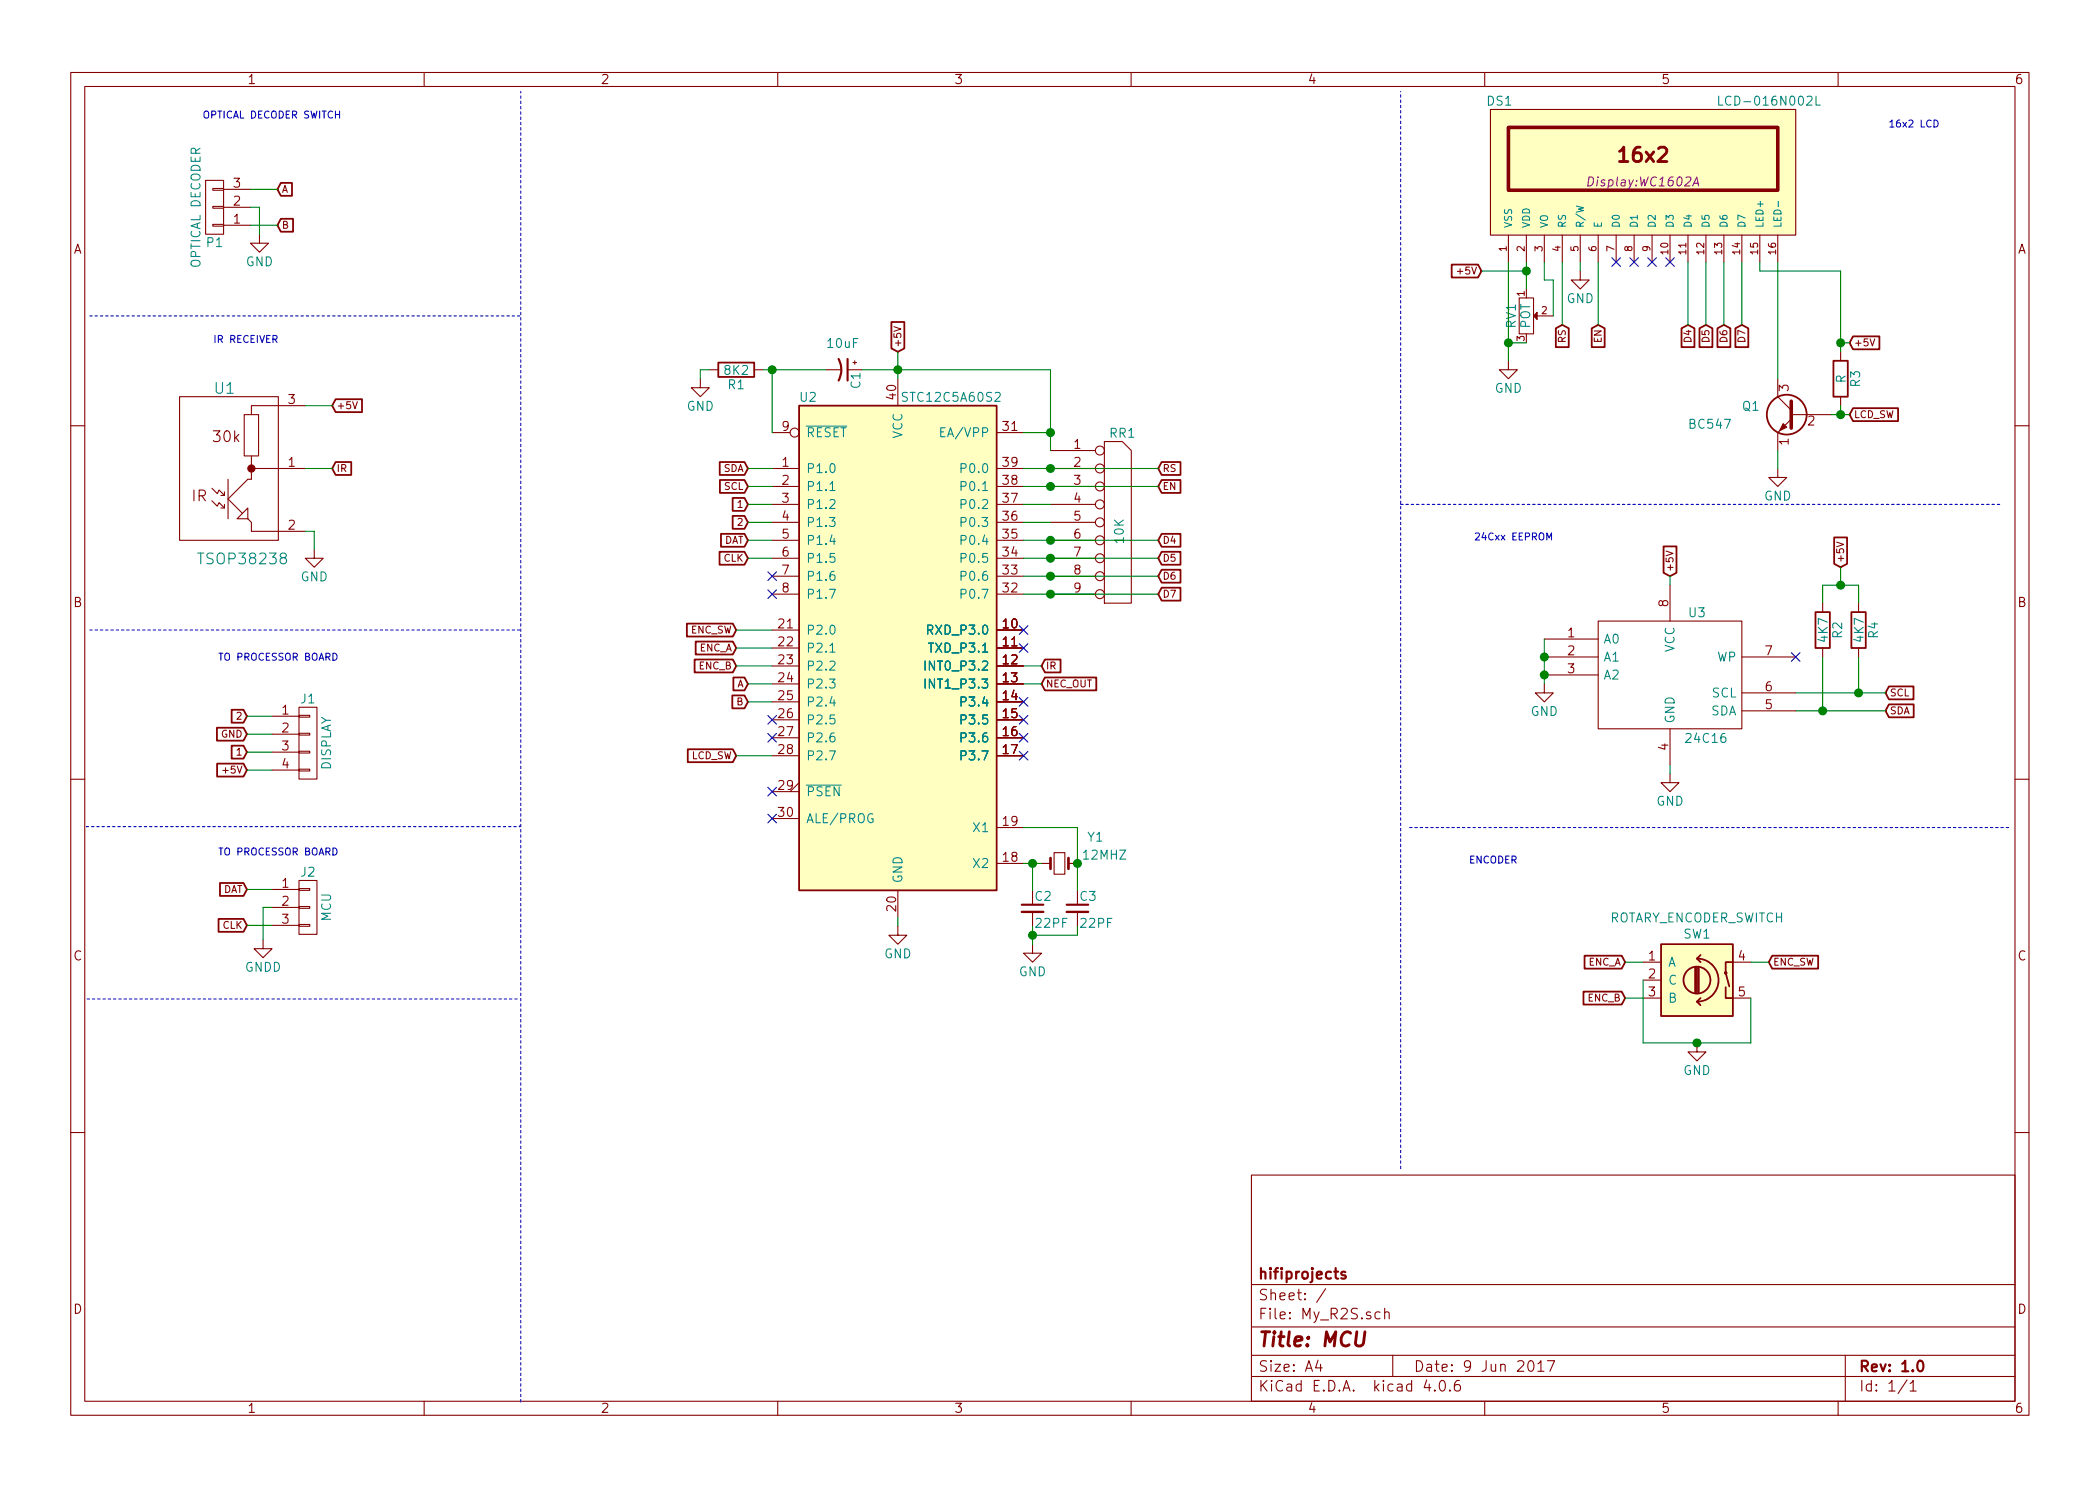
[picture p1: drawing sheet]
<svg xmlns="http://www.w3.org/2000/svg" width="297mm" height="210mm" viewBox="0 0 297 210" stroke-linecap="round" stroke-linejoin="round" font-family="sans-serif">
<g fill="none" stroke="#840000" stroke-width=".15">
<path d="M10 10.3h277v189.9h-277zM12 12.2h273v186.1h-273zM60 10.3v1.9M110 10.3v1.9M160 10.3v1.9M210 10.3v1.9M210.8 15.5h43.2v17.8h-43.2zM260 10.3v1.9M29.1 25.5h2.5v7.6h-2.5zM30.1 26.7h1.5v.2h-1.5zM30.1 29.2h1.5v.3h-1.5zM30.1 31.7h1.5v.3h-1.5z"/>
<path d="M31.6 31.9h3.8M31.6 29.3h3.8M31.6 26.8h3.8M36.7 33.1v1.3h1.3l-1.3 1.3-1.3-1.3h1.3M213.4 33.3v3.8M215.9 33.3v3.8M218.4 33.3v3.8M221 33.3v3.8M223.5 38.3v1.3h1.3l-1.3 1.3-1.3-1.3h1.3M223.5 33.3v3.8M226.1 33.3v3.8M228.6 33.3v3.8"/>
<path d="M231.1 33.3v3.8M233.7 33.3v3.8M236.2 33.3v3.8M238.8 33.3v3.8M241.3 33.3v3.8M243.8 33.3v3.8M246.4 33.3v3.8M248.9 33.3v3.8M251.5 33.3v3.8M25.4 56.1h14v20.3h-14zM34.5 58.7h2.1v5.8h-2.1zM43.2 57.4h-7.6v1.3"/>
<path d="M99.1 53.6v1.3h1.2l-1.2 1.2-1.3-1.2h1.3M100.3 52.3h1.3M106.7 52.3h1.2M116.8 52.3h2.1M119.9 52.3h2M120.6 51.3h.6M120.9 51v.6M127 53.6v3.8M213.4 51v1.3h1.2l-1.2 1.3-1.3-1.3h1.3M214.9 42.2h2v5h-2zM215.9 40.9v1.3M217.2 44.7h2.5"/>
<path d="M251.5 53.6v2.5l1.9 1.9M253.4 59.3l-1.9 1.9v2.5M253.4 58.7h5.7M260.3 49.8v1.2M260.3 56.1v1.3M10 60.2h2M30 70.9l.7 .7 .3-.5 .7 .8M30 69.1l.7 .7 .3-.5 .7 .8M31.7 71.4v.5h-.5M31.7 69.6v.5h-.5M32.3 67.8v5.6M33.5 73.4l1.6-1.5v1.5z"/>
<path d="M35.1 73.4l.5 .5v1.3h7.6M35.6 66.3h7.6M35.6 64.5v3.3h-.5l-2.8 2.8 2 2M44.4 77.7v1.3h1.3l-1.3 1.3-1.2-1.3h1.2M109.2 66.3h3.8M109.2 68.8h3.8M109.2 71.4h3.8M109.2 73.9h3.8M109.2 76.4h3.8M109.2 79h3.8M109.2 61.2h2.6M141 66.3h3.8"/>
<path d="M141 68.8h3.8M141 71.4h3.8M141 73.9h3.8M141 76.4h3.8M141 79h3.8M141 61.2h3.8M148.6 66.3h6.3M148.6 68.8h6.3M148.6 71.4h6.3M148.6 73.9h6.3M148.6 76.4h6.3M148.6 79h6.3"/>
<path d="M148.6 63.7h6.3M156.2 62.5h2.5l1.3 1.2v21.6h-3.8zM251.5 66.3v1.3h1.2l-1.2 1.2-1.3-1.2h1.3M285 60.2h2M109.2 81.5h3.8M109.2 84.1h3.8M109.2 89.1h3.8M109.2 91.7h3.8M109.2 94.2h3.8M109.2 96.8h3.8M109.2 99.3h3.8M141 81.5h3.8"/>
<path d="M141 84.1h3.8M141 89.1h3.8M141 91.7h3.8M141 94.2h3.8M141 96.8h3.8M141 99.3h3.8M148.6 81.5h6.3M148.6 84.1h6.3M218.4 96.8v1.2h1.3l-1.3 1.3-1.2-1.3h1.2M218.4 90.4h7.7M218.4 93h7.7M218.4 95.5h7.7"/>
<path d="M226.1 87.9h20.3v15.2h-20.3zM236.2 82.8v5.1M246.4 93h7.6M246.4 98h7.6M257.8 85.3v1.3M257.8 91.7v1.3M262.9 85.3v1.3M262.9 91.7v1.3M10 110.3h2M38.5 101.3h3.8M38.5 103.9h3.8M38.5 106.4h3.8"/>
<path d="M38.5 109h3.8M42.3 108.8h1.5v.3h-1.5zM42.3 106.3h1.5v.2h-1.5zM42.3 103.8h1.5v.2h-1.5zM42.3 101.2h1.5v.3h-1.5zM42.3 100.1h2.5v10.1h-2.5zM109.2 115.8h3.8M109.2 101.8h3.8M109.2 104.4h3.8M109.2 106.9h3.8M109.2 112h3.8M113 110.7l-1.2 1.3"/>
<path d="M141 101.8h3.8M141 104.4h3.8M141 106.9h3.8M141 117.1h3.8M236.2 109.5v1.2h1.3l-1.3 1.3-1.3-1.3h1.3M236.2 103.1v5.1M246.4 100.6h7.6M285 110.3h2M37.2 133v1.2h1.3l-1.3 1.3-1.3-1.3h1.3M38.5 125.9h3.8M38.5 128.4h3.8M38.5 130.9h3.8"/>
<path d="M42.3 130.8h1.5v.3h-1.5zM42.3 128.3h1.5v.2h-1.5zM42.3 125.7h1.5v.3h-1.5zM42.3 124.6h2.5v7.6h-2.5zM127 131.1v1.2h1.3l-1.3 1.3-1.3-1.3h1.3M127 126v3.8M141 122.2h3.8M146 133.6v1.3h1.3l-1.3 1.2-1.2-1.2h1.2M146 129v2.1M147.3 122.2h1.3M149.1 120.6h1.5v3.1h-1.5zM151.1 122.2h1.3"/>
<path d="M152.4 129v2.1M232.4 136.1h2.5M232.4 138.7h2.5M245.1 136.1h2.5M232.4 141.2h2.5M240 147.6v1.2h1.3l-1.3 1.3-1.2-1.3h1.2M245.1 141.2h2.5M10 160.2h2M177 166.3h108v32h-108zM285 160.2h2M60 198.3v1.9M110 198.3v1.9"/>
<path d="M160 198.3v1.9M177 194.8h108M177 191.8h108M177 187.8h108M177 181.8h108M186.4 192.5l-.3 1h.9M186.8 193v1M187.5 182.3l-1.3 2M195.2 185.7l-.4-.1-.3 .3 .1 .6 .2 .1 .4-.1M195.9 185.7a.38 .38 0 0 1 .6 .1v.8M195.9 185.1v1.5M197 191.8v3"/>
<path d="M201.8 195.2l-.4 1.1h1M202.9 196.7h.1l-.1 .1v-.1v.1M203.8 195.4a.34 .34 0 0 1 .6 .2 .77 .77 0 0 1-.5 1.2 .97 .97 0 0 1-.1-1.4zM205.1 196.7h.1l-.1 .1-.1-.1h.1v.1M206.4 195.3a.59 .59 0 0 0-.7 .7l.1 .7 .2 .1h.3l.2-.1 .1-.5-.2-.2-.4-.1-.3 .3M210 198.3v1.9M216.3 192.7a.35 .35 0 0 1 .3-.2 .35 .35 0 0 1 .3 .3 .77 .77 0 0 1-.4 1.2 .9 .9 0 0 1-.2-1.3zM217.5 193l.5-.5v1.5M217.5 194h.9M218.9 192.5h1l-.7 1.5M260 198.3v1.9M261 191.8v6.5"/>
<path d="M269.7 195.2l-1.2 2M270.2 195.8l.4-.5v1.5M270.2 196.8h.8"/>
<circle cx="112.4" cy="61.2" r=".63"/>
<circle cx="155.6" cy="68.8" r=".63"/>
<circle cx="155.6" cy="76.4" r=".63"/>
<circle cx="155.6" cy="79" r=".63"/>
<circle cx="155.6" cy="63.7" r=".63"/>
<circle cx="155.6" cy="66.3" r=".63"/>
<circle cx="155.6" cy="71.4" r=".63"/>
<circle cx="155.6" cy="73.9" r=".63"/>
<circle cx="155.6" cy="81.5" r=".63"/>
<circle cx="155.6" cy="84.1" r=".63"/>
</g>
<path d="M118.6 50.8a3.2 3.2 0 0 1 0 3M119.9 50.8v3M144.5 128h3.1M150.9 128h3M190.3 180a.37 .37 0 0 0-.6 .1v.1a.54 .54 0 0 0 .6 .3l.1 .1-.1 .2-.2 .1-.4-.1M271.3 192.7a.35 .35 0 0 1 .4-.2 .35 .35 0 0 1 .3 .3 .77 .77 0 0 1-.4 1.2 .9 .9 0 0 1-.3-1.3z" fill="none" stroke="#840000" stroke-width=".3"/>
<path d="M191.9 188.4l-.2 1.7 .1 .2 .3 .1a.67 .67 0 0 0 .8-.3l.2-1.7" fill="none" stroke="#840000" stroke-width=".41"/>
<g fill="#ffffc2" stroke="#ffffc2" stroke-width=".14">
<path d="M113 57.4h28v68.6h-28z"/>
<path d="M210.8 15.5h43.2v17.8h-43.2z"/>
<path d="M234.9 133.6h10.2v10.2h-10.2z"/>
</g>
<g fill="none" stroke="#840000" stroke-width=".25">
<path d="M39.7 25.9h1.6v1.8h-1.6l-.5-.9zM39.7 31h1.8v1.8h-1.8l-.5-.9zM205.3 37.4h3.8l.4 .9-.4 1h-3.8zM47.5 56.5h3.7v1.8h-3.7l-.5-.9zM101.6 51.3h5.1v2h-5.1zM113 57.4h28v68.6h-28zM126.1 45.6h1.8v3.7l-.9 .5-.9-.5zM220.1 46.5l.9-.5 .9 .5v2.6h-1.8zM225.1 46.5l1-.5 .9 .5v2.6h-1.9zM237.8 46.5l1-.5 .9 .5v2.6h-1.9zM240.4 46.5l.9-.5 .9 .5v2.6h-1.8zM242.9 46.5l.9-.5 1 .5v2.6h-1.9z"/>
<path d="M245.5 46.5l.9-.5 .9 .5v2.6h-1.8zM259.3 51h2.1v5.1h-2.1zM262.1 47.6h3.7v1.8h-3.7l-.5-.9zM262.1 57.8h6.4v1.8h-6.4l-.5-.9zM47.5 65.4h2.2v1.8h-2.2l-.5-.9zM101.8 78.1h3.5l.5 .9-.5 .9h-3.5zM101.8 65.4h3.5l.5 .9-.5 .9h-3.5zM101.8 67.9h3.5l.5 .9-.5 .9h-3.5zM102 75.5h3.3l.5 .9-.5 1h-3.3zM103.6 70.5h1.7l.5 .9-.5 .9h-1.7zM103.6 73h1.7l.5 .9-.5 .9h-1.7zM164.3 65.4h2.7v1.8h-2.7l-.5-.9z"/>
<path d="M164.3 67.9h2.7v1.8h-2.7l-.5-.9zM164.3 75.5h2.7v1.9h-2.7l-.5-1zM164.3 78.1h2.7v1.8h-2.7l-.5-.9zM235.3 77.3h1.8v3.7l-.9 .5-.9-.5zM259.4 76h1.9v3.8l-1 .5-.9-.5zM97.2 88.2h6.5l.4 .9-.4 1h-6.5zM98.2 93.3h5.5l.4 .9-.4 .9h-5.5zM98.4 90.8h5.3l.4 .9-.4 .9h-5.3zM103.6 98.4h1.7l.5 .9-.5 .9h-1.7zM103.7 95.9h1.6l.5 .9-.5 .9h-1.6zM147.8 93.3h2.2v1.8h-2.2l-.5-.9zM147.8 95.9h7.3v1.8h-7.3l-.5-.9z"/>
<path d="M164.3 80.6h2.7v1.8h-2.7l-.5-.9zM164.3 83.2h2.7v1.8h-2.7l-.5-.9zM256.8 86.6h2v5.1h-2zM261.9 86.6h2v5.1h-2zM267.2 99.7h3.5v1.8h-3.5l-.5-.9zM267.2 97.1h3.5v1.9h-3.5l-.5-1zM30.7 103h3.7l.5 .9-.5 .9h-3.7zM30.7 108h3.7l.5 1-.5 .9h-3.7zM32.8 100.4h1.6l.5 .9-.5 1h-1.6zM32.8 105.5h1.6l.5 .9-.5 .9h-1.6zM97.3 106h6.4l.4 .9-.4 .9h-6.4zM30.9 130h3.5l.5 .9-.5 .9h-3.5z"/>
<path d="M31.1 124.9h3.3l.5 1-.5 .9h-3.3zM224.1 135.2h5.3l.5 .9-.5 1h-5.3zM234.9 133.6h10.2v10.2h-10.2zM239.8 136.9v3.6M240 135.6a3 3 0 0 1 3.1 3.1 3 3 0 0 1-3.1 3M240 136.9v3.6M240 135.6l.5 .5M240.3 136.9v3.6M240.5 135.1l-.5 .5M244.1 139.7v1.5h1M245.1 136.1h-1v1.6l.5 1.9M250.7 135.2h6.5v1.9h-6.5l-.5-1z"/>
<path d="M224 140.3h5.4l.5 .9-.5 .9h-5.4zM240 141.7l.5 .5M240.5 141.2l-.5 .5"/>
<circle cx="252.7" cy="58.7" r="2.82"/>
<circle cx="240" cy="138.7" r="1.9"/>
<circle cx="244.1" cy="137.7" r=".13"/>
</g>
<path d="M243.1 13.6v1.3h.6M256.9 13.6v1.3h.6M251.5 28.5v.8M114 60.3h5.8M117.4 69.4h.7M117.4 92.3h.7M130.9 93.5v1.3M130.9 96.1v1.3M114 111.1h5" fill="none" stroke="#008484" stroke-width=".15"/>
<path d="M213.4 18h38.1v8.9h-38.1zM253.4 56.8v3.8" fill="none" stroke="#840000" stroke-width=".51"/>
<path d="M239.4 26.3l.6-1.3 .3 1.3M239.6 25.9h.6" fill="none" stroke="#840084" stroke-width=".15"/>
<g fill="#840000" stroke="#840000" stroke-width=".15">
<path d="M216.9 44.7l.5-.5v1z"/>
<path d="M252.2 59.9l.5 .5-1 .6z"/>
<circle cx="35.6" cy="66.3" r=".51"/>
</g>
<g fill="none" stroke="#000084" stroke-width=".15">
<path d="M228 36.5l1.2 1.2M229.2 36.5l-1.2 1.2M230.5 36.5l1.2 1.2M231.7 36.5l-1.2 1.2M233.1 36.5l1.2 1.2M234.3 36.5l-1.2 1.2M235.6 36.5l1.2 1.2M236.8 36.5l-1.2 1.2M108.6 83.5l1.2 1.2M108.6 80.9l1.2 1.2M109.8 83.5l-1.2 1.2M109.8 80.9l-1.2 1.2"/>
<path d="M144.2 98.7l1.2 1.2M144.2 91.1l1.2 1.2M144.2 88.5l1.2 1.3M145.4 98.7l-1.2 1.2M145.4 91.1l-1.2 1.2M145.4 88.5l-1.2 1.3M253.4 92.3l1.2 1.3M254.6 92.3l-1.2 1.3M108.6 111.4l1.2 1.2M108.6 115.2l1.2 1.2M108.6 101.2l1.2 1.3M108.6 103.8l1.2 1.2"/>
<path d="M109.8 111.4l-1.2 1.2M109.8 115.2l-1.2 1.2M109.8 101.2l-1.2 1.3M109.8 103.8l-1.2 1.2M144.2 101.2l1.2 1.3M144.2 103.8l1.2 1.2M144.2 106.3l1.2 1.2M145.4 101.2l-1.2 1.3M145.4 103.8l-1.2 1.2M145.4 106.3l-1.2 1.2"/>
</g>
<path d="M148.6 121.4v1.5M151.1 121.4v1.5" fill="none" stroke="#840000" stroke-width=".38"/>
<path d="M144.5 129h3.1M150.9 129h3" fill="none" stroke="#840000" stroke-width=".33"/>
<path d="M267.3 17.3l.3-.3v1M267.3 18h.6M208.7 75.5l.4-.1 .2 .3-.6 .7h.6" fill="none" stroke="#0000c2" stroke-width=".15"/>
<g fill="none" stroke="#008400" stroke-width=".15">
<path d="M35.4 31.9h3.8M35.4 26.8h3.8M35.4 29.3h1.3v3.8M209.5 38.3h6.4M213.4 37.1v13.9M215.9 37.1v3.8M218.4 37.1v2.5h1.3v5.1M221 37.1v8.9M223.5 37.1v1.2M226.1 37.1v8.9M238.8 37.1v8.9M241.3 37.1v8.9"/>
<path d="M243.8 37.1v8.9M246.4 37.1v8.9M248.9 37.1v1.2h11.4v11.5M251.5 37.1v16.5M43.2 57.4h3.8M100.3 52.3h-1.2v1.3M107.9 52.3h8.9M109.2 52.3v8.9M121.9 52.3h26.7v11.4M127 49.8v3.8M213.4 48.5h2.5M259.1 58.7h2.5"/>
<path d="M260.3 48.5h1.3M260.3 57.4v1.3M43.2 75.2h1.2v2.5M43.2 66.3h3.8M105.8 66.3h3.4M105.8 68.8h3.4M105.8 76.4h3.4M105.8 79h3.4M105.8 73.9h3.4M105.8 71.4h3.4M144.8 61.2h3.8M144.8 66.3h19"/>
<path d="M144.8 68.8h19M144.8 76.4h19M144.8 79h19M144.8 73.9h3.8M144.8 71.4h3.8M251.5 63.7v2.6M104.1 94.2h5.1M104.1 89.1h5.1M104.1 91.7h5.1M105.8 96.8h3.4M105.8 99.3h3.4M144.8 94.2h2.5"/>
<path d="M144.8 81.5h19M144.8 84.1h19M144.8 96.8h2.5M218.4 90.4v6.4M236.2 81.5v1.3M254 98h12.7M257.8 85.3v-2.5h5.1v2.5M257.8 93v7.6M260.3 80.3v2.5M262.9 93v5M34.9 101.3h3.6M34.9 103.9h3.6"/>
<path d="M34.9 106.4h3.6M34.9 109h3.6M104.1 106.9h5.1M144.8 117.1h7.6v8.9M236.2 108.2v1.3M254 100.6h12.7M34.9 125.9h3.6M34.9 130.9h3.6M38.5 128.4h-1.3v4.6M127 129.8v1.3M144.8 122.2h2.5M146 122.2v3.8"/>
<path d="M146 131.1v2.5M152.4 131.1v1.2h-6.4M229.9 136.1h2.5M232.4 138.7v8.9h15.2v-6.4M247.6 136.1h2.6M229.9 141.2h2.5"/>
</g>
<g fill="#008400" stroke="#008400" stroke-width=".25">
<circle cx="148.6" cy="61.2" r=".51"/>
<circle cx="127" cy="52.3" r=".51"/>
<circle cx="215.9" cy="38.3" r=".51"/>
<circle cx="213.4" cy="48.5" r=".51"/>
<circle cx="218.4" cy="93" r=".51"/>
<circle cx="218.4" cy="95.5" r=".51"/>
<circle cx="240" cy="147.6" r=".51"/>
<circle cx="146.1" cy="122.2" r=".51"/>
<circle cx="152.4" cy="122.2" r=".51"/>
<circle cx="146.1" cy="132.3" r=".51"/>
<circle cx="257.8" cy="100.6" r=".51"/>
<circle cx="262.9" cy="98" r=".51"/>
<circle cx="260.3" cy="82.8" r=".51"/>
<circle cx="109.2" cy="52.3" r=".51"/>
<circle cx="260.3" cy="58.7" r=".51"/>
<circle cx="260.3" cy="48.5" r=".51"/>
<circle cx="148.6" cy="84.1" r=".51"/>
<circle cx="148.6" cy="81.5" r=".51"/>
<circle cx="148.6" cy="79" r=".51"/>
<circle cx="148.6" cy="76.4" r=".51"/>
<circle cx="148.6" cy="68.8" r=".51"/>
<circle cx="148.6" cy="66.3" r=".51"/>
</g>
<path d="M12.7 44.7h61M198.1 71.4h85.1M12.7 89.1h61M12.2 117h61.3M73.5 117v-.2M199.4 117.1h85.1M12.3 141.3h61.1M198.1 165.3v-152.4M73.7 198.4v-185.5" fill="none" stroke="#0000c2" stroke-width=".15" stroke-dasharray=".3 .4"/>
<g font-size="2.8" fill="#840000">
<text x="229.3" y="23">16x2</text>
<text x="178" y="190.5">Title: MCU</text>
</g>
<g font-size="2.1" fill="#008484">
<text x="30.4" y="55.7">U1</text>
<text x="28.4" y="79.9">TSOP38238</text>
</g>
<g font-size="2.1" fill="#840000">
<text x="30.3" y="62.6">30k</text>
<text x="27.1" y="70.9">IR</text>
<text x="178" y="184">Sheet: /</text>
<text x="178" y="181">hifiprojects</text>
<text x="178" y="186.7">File: My_R2S.sch</text>
<text x="178" y="196.9">KiCad E.D.A. kicad 4.0.6</text>
<text x="178" y="194.1">Size: A4</text>
<text x="200" y="194.1">Date: 9 Jun 2017</text>
<text x="263" y="194.1">Rev: 1.0</text>
<text x="263" y="196.9">Id: 1/1</text>
</g>
<g font-size="1.8" fill="#840000">
<text x="35" y="11.9">1</text>
<text x="85" y="11.9">2</text>
<text x="135" y="11.9">3</text>
<text x="185" y="11.9">4</text>
<text x="235" y="11.9">5</text>
<text x="285" y="11.9">6</text>
<text x="33" y="29.1">2</text>
<text x="33" y="26.5">3</text>
<text x="10.4" y="35.9">A</text>
<text x="33" y="31.6">1</text>
<text x="285.4" y="35.9">A</text>
<text x="40.8" y="57.1">3</text>
<text x="126.7" y="56.5" transform="rotate(-90 126.7 56.5)">40</text>
<text x="253" y="55.3" transform="rotate(-90 253 55.3)">3</text>
<text x="110.6" y="61">9</text>
<text x="141.9" y="61">31</text>
<text x="151.9" y="63.5">1</text>
<text x="253" y="63" transform="rotate(-90 253 63)">1</text>
<text x="255.7" y="60.2">2</text>
<text x="40.8" y="66">1</text>
<text x="110.6" y="66">1</text>
<text x="110.6" y="68.6">2</text>
<text x="110.6" y="71.1">3</text>
<text x="141.9" y="71.1">37</text>
<text x="141.9" y="68.6">38</text>
<text x="141.9" y="66">39</text>
<text x="151.9" y="66">2</text>
<text x="151.9" y="68.6">3</text>
<text x="151.9" y="71.1">4</text>
<text x="40.8" y="74.9">2</text>
<text x="110.6" y="73.7">4</text>
<text x="110.6" y="76.2">5</text>
<text x="141.9" y="76.2">35</text>
<text x="141.9" y="73.7">36</text>
<text x="151.9" y="73.7">5</text>
<text x="151.9" y="76.2">6</text>
<text x="110.6" y="78.7">6</text>
<text x="110.6" y="81.3">7</text>
<text x="110.6" y="83.8">8</text>
<text x="141.9" y="83.8">32</text>
<text x="141.9" y="81.3">33</text>
<text x="141.9" y="78.7">34</text>
<text x="151.9" y="78.7">7</text>
<text x="151.9" y="81.3">8</text>
<text x="151.9" y="83.8">9</text>
<text x="10.4" y="85.9">B</text>
<text x="110.2" y="88.9">21</text>
<text x="141.9" y="88.9">10</text>
<text x="236" y="85.8" transform="rotate(-90 236 85.8)">8</text>
<text x="285.4" y="85.9">B</text>
<text x="110.2" y="91.4">22</text>
<text x="110.2" y="94">23</text>
<text x="141.9" y="91.4">11</text>
<text x="141.9" y="94">12</text>
<text x="221.8" y="90.2">1</text>
<text x="221.8" y="92.7">2</text>
<text x="221.8" y="95.2">3</text>
<text x="249.7" y="92.7">7</text>
<text x="39.9" y="101.1">1</text>
<text x="110.2" y="96.5">24</text>
<text x="110.2" y="99.1">25</text>
<text x="110.2" y="101.6">26</text>
<text x="141.9" y="96.5">13</text>
<text x="141.9" y="99.1">14</text>
<text x="141.9" y="101.6">15</text>
<text x="249.7" y="100.3">5</text>
<text x="249.7" y="97.8">6</text>
<text x="39.9" y="103.6">2</text>
<text x="39.9" y="106.2">3</text>
<text x="110.2" y="104.1">27</text>
<text x="110.2" y="106.7">28</text>
<text x="141.9" y="104.1">16</text>
<text x="141.9" y="106.7">17</text>
<text x="236" y="106.1" transform="rotate(-90 236 106.1)">4</text>
<text x="39.9" y="108.7">4</text>
<text x="110.2" y="111.8">29</text>
<text x="110.2" y="115.6">30</text>
<text x="141.9" y="116.8">19</text>
<text x="39.9" y="125.6">1</text>
<text x="141.9" y="121.9">18</text>
<text x="39.9" y="128.1">2</text>
<text x="39.9" y="130.7">3</text>
<text x="126.7" y="128.8" transform="rotate(-90 126.7 128.8)">20</text>
<text x="10.4" y="135.9">C</text>
<text x="233.2" y="135.9">1</text>
<text x="245.9" y="135.9">4</text>
<text x="285.4" y="135.9">C</text>
<text x="233.2" y="138.4">2</text>
<text x="233.2" y="141">3</text>
<text x="245.9" y="141">5</text>
<text x="10.4" y="185.9">D</text>
<text x="285.4" y="185.9">D</text>
<text x="35" y="199.9">1</text>
<text x="85" y="199.9">2</text>
<text x="135" y="199.9">3</text>
<text x="185" y="199.9">4</text>
<text x="235" y="199.9">5</text>
<text x="285" y="199.9">6</text>
</g>
<g font-size="1.8" fill="#008484">
<text x="210.4" y="14.9">DS1</text>
<text x="244" y="14.9">LCD-016N002L</text>
<text x="29.3" y="34.9">P1</text>
<text x="28.3" y="37.9" transform="rotate(-90 28.3 37.9)">OPTICAL DECODER</text>
<text x="34.7" y="37.7">GND</text>
<text x="214.4" y="46.4" transform="rotate(-90 214.4 46.4)">RV1</text>
<text x="216.4" y="46.5" transform="rotate(-90 216.4 46.5)">POT</text>
<text x="221.6" y="42.9">GND</text>
<text x="102.5" y="53">8K2</text>
<text x="117.1" y="49.2">10uF</text>
<text x="97.1" y="58.1">GND</text>
<text x="103" y="55.1">R1</text>
<text x="113.2" y="56.8">U2</text>
<text x="121.7" y="54.9" transform="rotate(-90 121.7 54.9)">C1</text>
<text x="128" y="56.8">STC12C5A60S2</text>
<text x="211.4" y="55.6">GND</text>
<text x="246.5" y="58.1">Q1</text>
<text x="261.1" y="54.2" transform="rotate(-90 261.1 54.2)">R</text>
<text x="263.1" y="54.7" transform="rotate(-90 263.1 54.7)">R3</text>
<text x="114" y="61.8">RESET</text>
<text x="127.6" y="62.1" transform="rotate(-90 127.6 62.1)">VCC</text>
<text x="133.5" y="61.8">EA/VPP</text>
<text x="157" y="61.9">RR1</text>
<text x="239.1" y="60.6">BC547</text>
<text x="114" y="66.9">P1.0</text>
<text x="114" y="69.5">P1.1</text>
<text x="136.3" y="69.5">P0.1</text>
<text x="136.3" y="66.9">P0.0</text>
<text x="249.5" y="70.8">GND</text>
<text x="114" y="72">P1.2</text>
<text x="114" y="74.5">P1.3</text>
<text x="114" y="77.1">P1.4</text>
<text x="136.3" y="77.1">P0.4</text>
<text x="136.3" y="74.5">P0.3</text>
<text x="136.3" y="72">P0.2</text>
<text x="159" y="76.8" transform="rotate(-90 159 76.8)">10K</text>
<text x="42.5" y="82.2">GND</text>
<text x="114" y="79.6">P1.5</text>
<text x="114" y="82.2">P1.6</text>
<text x="136.3" y="82.2">P0.6</text>
<text x="136.3" y="79.6">P0.5</text>
<text x="114" y="84.7">P1.7</text>
<text x="114" y="89.8">P2.0</text>
<text x="131.6" y="89.8">RXD_P3.0</text>
<text x="136.3" y="84.7">P0.7</text>
<text x="238.9" y="87.3">U3</text>
<text x="114" y="92.3">P2.1</text>
<text x="114" y="94.9">P2.2</text>
<text x="131.5" y="94.9">INT0_P3.2</text>
<text x="131.8" y="92.3">TXD_P3.1</text>
<text x="226.8" y="91.1">A0</text>
<text x="226.8" y="93.6">A1</text>
<text x="236.9" y="92.4" transform="rotate(-90 236.9 92.4)">VCC</text>
<text x="242.8" y="93.6">WP</text>
<text x="258.5" y="90.8" transform="rotate(-90 258.5 90.8)">4K7</text>
<text x="260.6" y="90.3" transform="rotate(-90 260.6 90.3)">R2</text>
<text x="263.6" y="90.8" transform="rotate(-90 263.6 90.8)">4K7</text>
<text x="265.6" y="90.3" transform="rotate(-90 265.6 90.3)">R4</text>
<text x="42.6" y="99.5">J1</text>
<text x="114" y="97.4">P2.3</text>
<text x="114" y="99.9">P2.4</text>
<text x="131.5" y="97.4">INT1_P3.3</text>
<text x="136.3" y="99.9">P3.4</text>
<text x="216.5" y="101.3">GND</text>
<text x="226.8" y="96.1">A2</text>
<text x="241.9" y="101.2">SDA</text>
<text x="242.1" y="98.7">SCL</text>
<text x="114" y="102.5">P2.5</text>
<text x="114" y="105">P2.6</text>
<text x="114" y="107.6">P2.7</text>
<text x="136.3" y="102.5">P3.5</text>
<text x="136.3" y="105">P3.6</text>
<text x="136.3" y="107.6">P3.7</text>
<text x="236.9" y="102.4" transform="rotate(-90 236.9 102.4)">GND</text>
<text x="238.7" y="105.1">24C16</text>
<text x="46.8" y="109" transform="rotate(-90 46.8 109)">DISPLAY</text>
<text x="114" y="112.6">PSEN</text>
<text x="234.3" y="114">GND</text>
<text x="114" y="116.5">ALE/PROG</text>
<text x="137.8" y="117.7">X1</text>
<text x="153.9" y="119.1">Y1</text>
<text x="42.6" y="124">J2</text>
<text x="127.6" y="125" transform="rotate(-90 127.6 125)">GND</text>
<text x="137.8" y="122.8">X2</text>
<text x="153.3" y="121.6">12MHZ</text>
<text x="46.8" y="130.4" transform="rotate(-90 46.8 130.4)">MCU</text>
<text x="146.4" y="127.5">C2</text>
<text x="146.6" y="131.3">22PF</text>
<text x="152.8" y="127.5">C3</text>
<text x="152.9" y="131.3">22PF</text>
<text x="227.4" y="130.5">ROTARY_ENCODER_SWITCH</text>
<text x="34.6" y="137.5">GNDD</text>
<text x="125" y="135.6">GND</text>
<text x="236" y="136.8">A</text>
<text x="238.1" y="132.8">SW1</text>
<text x="144.1" y="138.1">GND</text>
<text x="236" y="139.3">C</text>
<text x="236" y="141.9">B</text>
<text x="238.1" y="152.1">GND</text>
</g>
<text font-size="1.8" fill="#840084" x="224.9" y="26.4">Display:WC1602A</text>
<g font-size="1.4" fill="#0000c2">
<text x="29.1" y="16.8">OPTICAL DECODER SWITCH</text>
<text x="268" y="18">16x2 LCD</text>
<text x="30.6" y="48.5">IR RECEIVER</text>
<text x="209.3" y="76.4">24Cxx EEPROM</text>
<text x="30.9" y="93.5">TO PROCESSOR BOARD</text>
<text x="30.9" y="121">TO PROCESSOR BOARD</text>
<text x="207.7" y="122.2">ENCODER</text>
</g>
<g font-size="1.4" fill="#840000">
<text x="39.9" y="27.3">A</text>
<text x="39.9" y="32.4">B</text>
<text x="213.1" y="35.6" transform="rotate(-90 213.1 35.6)">1</text>
<text x="215.6" y="35.6" transform="rotate(-90 215.6 35.6)">2</text>
<text x="218.2" y="35.6" transform="rotate(-90 218.2 35.6)">3</text>
<text x="220.7" y="35.6" transform="rotate(-90 220.7 35.6)">4</text>
<text x="223.3" y="35.6" transform="rotate(-90 223.3 35.6)">5</text>
<text x="225.8" y="35.6" transform="rotate(-90 225.8 35.6)">6</text>
<text x="228.3" y="35.6" transform="rotate(-90 228.3 35.6)">7</text>
<text x="230.9" y="35.6" transform="rotate(-90 230.9 35.6)">8</text>
<text x="233.4" y="35.6" transform="rotate(-90 233.4 35.6)">9</text>
<text x="236" y="36" transform="rotate(-90 236 36)">10</text>
<text x="238.5" y="36" transform="rotate(-90 238.5 36)">11</text>
<text x="241" y="36" transform="rotate(-90 241 36)">12</text>
<text x="243.6" y="36" transform="rotate(-90 243.6 36)">13</text>
<text x="246.1" y="36" transform="rotate(-90 246.1 36)">14</text>
<text x="248.7" y="36" transform="rotate(-90 248.7 36)">15</text>
<text x="251.2" y="36" transform="rotate(-90 251.2 36)">16</text>
<text x="206.4" y="38.8">+5V</text>
<text x="215.6" y="41.9" transform="rotate(-90 215.6 41.9)">1</text>
<text x="218.1" y="44.4">2</text>
<text x="127.5" y="49.1" transform="rotate(-90 127.5 49.1)">+5V</text>
<text x="215.6" y="48.3" transform="rotate(-90 215.6 48.3)">3</text>
<text x="221.5" y="48.5" transform="rotate(-90 221.5 48.5)">RS</text>
<text x="226.5" y="48.5" transform="rotate(-90 226.5 48.5)">EN</text>
<text x="239.2" y="48.4" transform="rotate(-90 239.2 48.4)">D4</text>
<text x="241.8" y="48.4" transform="rotate(-90 241.8 48.4)">D5</text>
<text x="244.3" y="48.4" transform="rotate(-90 244.3 48.4)">D6</text>
<text x="246.9" y="48.4" transform="rotate(-90 246.9 48.4)">D7</text>
<text x="262.3" y="49">+5V</text>
<text x="47.6" y="57.9">+5V</text>
<text x="262.3" y="59.2">LCD_SW</text>
<text x="47.6" y="66.8">IR</text>
<text x="102.2" y="66.8">SDA</text>
<text x="102.4" y="69.3">SCL</text>
<text x="104.4" y="71.9">1</text>
<text x="164.5" y="66.8">RS</text>
<text x="164.5" y="69.3">EN</text>
<text x="102.3" y="76.9">DAT</text>
<text x="104.4" y="74.4">2</text>
<text x="164.5" y="76.9">D4</text>
<text x="102.3" y="79.5">CLK</text>
<text x="164.5" y="79.5">D5</text>
<text x="164.5" y="82">D6</text>
<text x="236.7" y="80.9" transform="rotate(-90 236.7 80.9)">+5V</text>
<text x="260.8" y="79.6" transform="rotate(-90 260.8 79.6)">+5V</text>
<text x="97.6" y="89.6">ENC_SW</text>
<text x="164.5" y="84.6">D7</text>
<text x="98.8" y="94.7">ENC_B</text>
<text x="98.8" y="92.2">ENC_A</text>
<text x="148" y="94.7">IR</text>
<text x="33.5" y="101.8">2</text>
<text x="104.2" y="97.3">A</text>
<text x="104.2" y="99.8">B</text>
<text x="148" y="97.3">NEC_OUT</text>
<text x="267.3" y="101.1">SDA</text>
<text x="267.3" y="98.5">SCL</text>
<text x="31.2" y="104.4">GND</text>
<text x="33.5" y="106.9">1</text>
<text x="97.7" y="107.4">LCD_SW</text>
<text x="31.8" y="109.4">+5V</text>
<text x="31.4" y="126.3">DAT</text>
<text x="31.4" y="131.4">CLK</text>
<text x="224.6" y="136.6">ENC_A</text>
<text x="250.8" y="136.6">ENC_SW</text>
<text x="224.6" y="141.7">ENC_B</text>
</g>
<g font-size="1.4" fill="#008484">
<text x="213.9" y="32.3" transform="rotate(-90 213.9 32.3)">VSS</text>
<text x="216.4" y="32.3" transform="rotate(-90 216.4 32.3)">VDD</text>
<text x="218.9" y="32.3" transform="rotate(-90 218.9 32.3)">VO</text>
<text x="221.5" y="32.3" transform="rotate(-90 221.5 32.3)">RS</text>
<text x="224" y="32.3" transform="rotate(-90 224 32.3)">R/W</text>
<text x="226.6" y="32.3" transform="rotate(-90 226.6 32.3)">E</text>
<text x="229.1" y="32.3" transform="rotate(-90 229.1 32.3)">D0</text>
<text x="231.6" y="32.3" transform="rotate(-90 231.6 32.3)">D1</text>
<text x="234.2" y="32.3" transform="rotate(-90 234.2 32.3)">D2</text>
<text x="236.7" y="32.3" transform="rotate(-90 236.7 32.3)">D3</text>
<text x="239.3" y="32.3" transform="rotate(-90 239.3 32.3)">D4</text>
<text x="241.8" y="32.3" transform="rotate(-90 241.8 32.3)">D5</text>
<text x="244.3" y="32.3" transform="rotate(-90 244.3 32.3)">D6</text>
<text x="246.9" y="32.3" transform="rotate(-90 246.9 32.3)">D7</text>
<text x="249.4" y="32.3" transform="rotate(-90 249.4 32.3)">LED+</text>
<text x="252" y="32.3" transform="rotate(-90 252 32.3)">LED-</text>
</g>
</svg>
